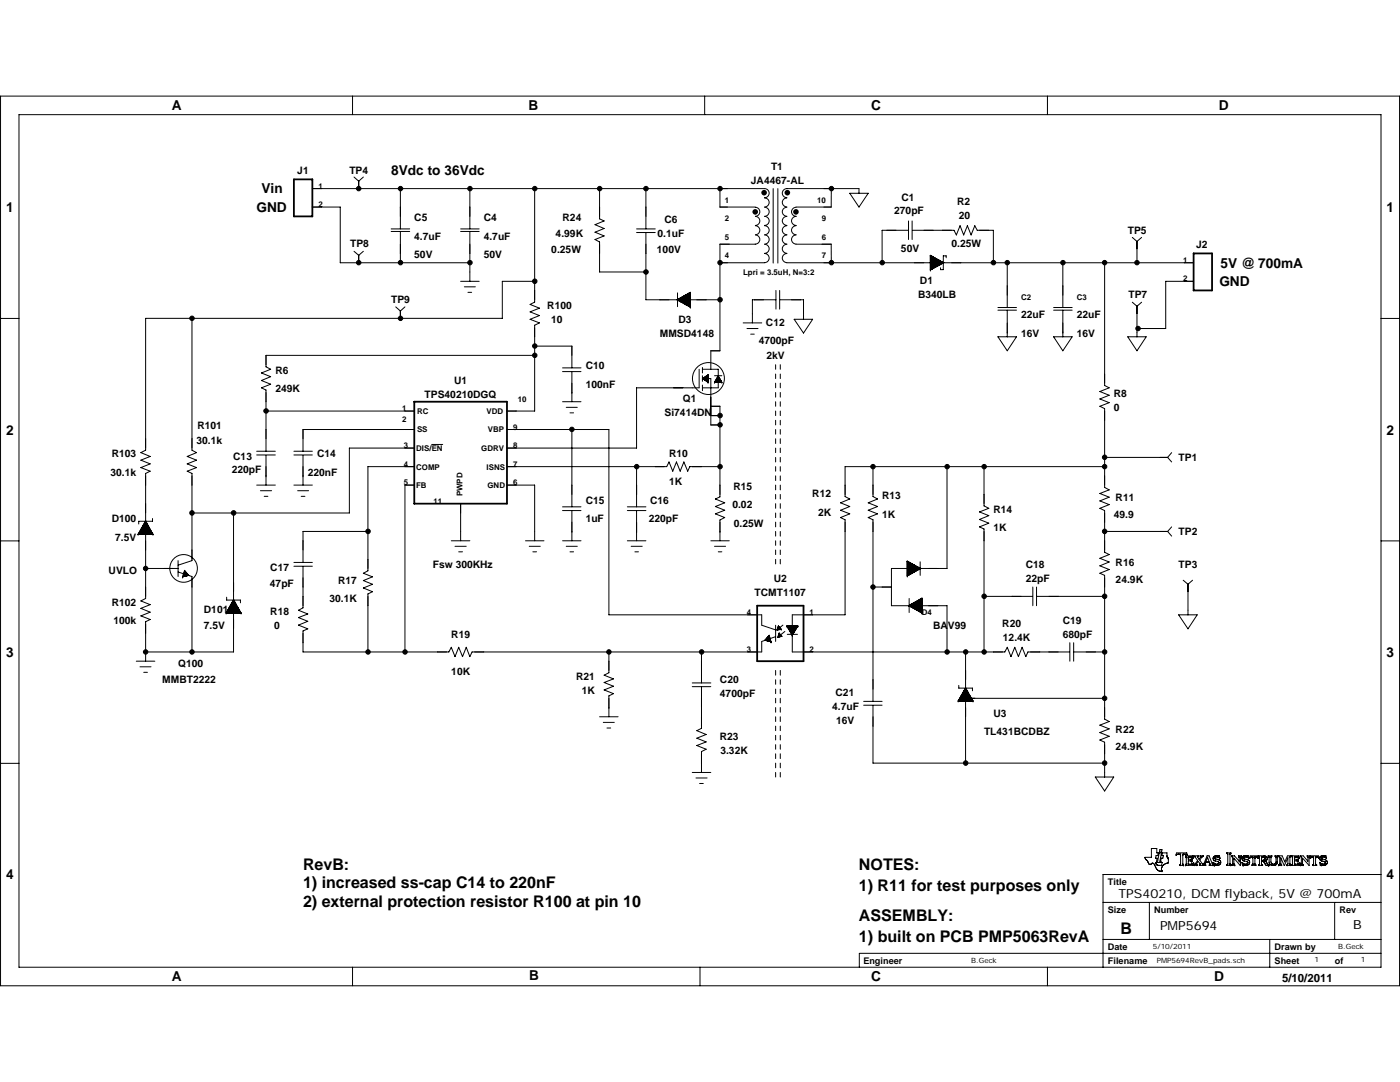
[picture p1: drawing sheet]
<svg xmlns="http://www.w3.org/2000/svg" width="279mm" height="216mm" viewBox="0 0 279 216" stroke-linecap="round" stroke-linejoin="round" font-family="sans-serif">
<g fill="none" stroke="#000" stroke-width=".2">
<path d="M.1 19.2h279.2v177.5h-279.2zM70.4 19.2v3.7M140.6 19.2v3.7M209 19.2v3.7M3.8 22.9h271.8v170.1h-271.8zM62.3 37.6h90.3a.91 .91 0 0 1 .9 .9 .91 .91 0 0 1-.9 1M70.7 35.3l.9 .9M71.6 37.6h.1M71.6 36.2v1.4M72.5 35.3l-.9 .9M79.9 37.6v8.1M93.8 37.6v8.1"/>
<path d="M106.7 37.6v22.7l-.9 .4 1.9 .8-1.9 .7 1.9 .8-1.9 .7 1.9 .7-1 .5v17.1h-5.5M119.7 37.6v6.1l.9 .4-1.9 .7 1.9 .8-1.9 .7 1.9 .8-1.9 .7 1 .5v6h9.2M128.9 37.6v8.1M143.7 37.6h.1M143.7 37.6v3.7h7M152.6 39.5a.9 .9 0 0 1 .9 .9 .9 .9 0 0 1-.9 .9M154.3 37.6v14.9M155.2 37.6v14.9M157 39.5a.9 .9 0 0 0-.9 .9 .9 .9 0 0 0 .9 .9M165.9 37.6v3.7h-7M169.6 38.6h3.7l-1.9 2.7zM171.4 38.6v-1h-14.4a.91 .91 0 0 0-.9 .9 .91 .91 0 0 0 .9 1"/>
<path d="M62.3 41.3h5.6v11.1h12M70.7 50.1l.9 .8M71.6 52.4h.1M71.6 50.9v1.5M72.5 50.1l-.9 .8M78.1 45.7h3.7M78.1 46.2h3.7M79.9 46.2v6.2M79.9 52.4h13.9M91.9 45.7h3.7M91.9 56.1h3.7M91.9 46.2h3.7"/>
<path d="M92.7 57.2h2.2M93.4 58.3h.7M93.8 46.2v9.9M106.7 56.1h-6.5v7.4h-20.3M127 45.7h3.8M127 46.4h3.8M128.9 46.5v13.3h14.8M135.2 58.4v2.8M135.4 59.7v.3h2.4M135.5 59.6h2.3M135.6 59.6v.5M135.7 59.5v.7"/>
<path d="M135.8 59.5h2M135.9 59.3v1M136.3 59.2v1.3M136.4 59.1h1.4M136.5 59.1v1.5M136.7 58.9v1.8M136.8 58.9h1M136.9 58.8v2M137 58.8v2.1M137.1 58.7h.7M137.2 58.7v2.3M137.4 58.5v2.6h.4"/>
<path d="M137.4 58.5h.4M137.6 58.4v2.8M137.8 58.3h.1M137.8 58.3l-2.7 1.5 2.7 1.5M137.8 58.3v3M137.8 59.3h-1.7v1.1M143.7 52.4h.1M143.7 52.4h8.9M150.7 48.7h-7v21.3h-1.8v3.7M150.7 46.9a.91 .91 0 0 1 .9 .9 .91 .91 0 0 1-.9 .9M150.7 41.4a.9 .9 0 0 1 .9 .9 .9 .9 0 0 1-.9 .9 .91 .91 0 0 1 .9 .9 .91 .91 0 0 1-.9 .9M150.7 45a.9 .9 0 0 1 .9 .9 .9 .9 0 0 1-.9 .9"/>
<path d="M152.6 46.9a.91 .91 0 0 1 .9 .9 .91 .91 0 0 1-.9 .9M152.6 41.4a.9 .9 0 0 1 .9 .9 .9 .9 0 0 1-.9 .9 .91 .91 0 0 1 .9 .9 .91 .91 0 0 1-.9 .9M152.6 45a.9 .9 0 0 1 .9 .9 .9 .9 0 0 1-.9 .9M152.6 48.7a.9 .9 0 0 1 .9 .9 .9 .9 0 0 1-.9 .9M152.6 50.6a.91 .91 0 0 1 .9 .9 .91 .91 0 0 1-.9 .9M154.9 59.8h-4.7v4.6M154.9 58v3.7M155.6 58v3.7M155.7 59.8h4.7v3.9M157 52.4h81.2M157 46.9a.91 .91 0 0 0-.9 .9 .91 .91 0 0 0 .9 .9M157 41.4a.9 .9 0 0 0-.9 .9 .9 .9 0 0 0 .9 .9 .91 .91 0 0 0-.9 .9 .91 .91 0 0 0 .9 .9"/>
<path d="M157 48.7a.9 .9 0 0 0-.9 .9 .9 .9 0 0 0 .9 .9M157 45a.9 .9 0 0 0-.9 .9 .9 .9 0 0 0 .9 .9M157 50.6a.91 .91 0 0 0-.9 .9 .91 .91 0 0 0 .9 .9M158.9 48.7h7v3.7M158.9 46.9a.91 .91 0 0 0-.9 .9 .91 .91 0 0 0 .9 .9M158.9 41.4a.9 .9 0 0 0-.9 .9 .9 .9 0 0 0 .9 .9 .91 .91 0 0 0-.9 .9 .91 .91 0 0 0 .9 .9M158.9 45a.9 .9 0 0 0-.9 .9 .9 .9 0 0 0 .9 .9M181.3 46h-5.3v6.4M181.3 44.1v3.7M182 44.1v3.7M182.2 46h8.2l.5 .9 .7-1.9 .7 1.9 .8-1.9 .7 1.9 .7-1.9 .5 1h3.2v6.4M185.7 53.9h.1"/>
<path d="M185.7 50.9h.1M185.7 50.9l2.6 1.5-2.6 1.5M185.7 50.9v3M185.7 53.7h.3M185.7 53.6h.6M185.7 53.3h1M185.7 53.2h1.3M185.7 51.9h1.6v1.1h-1.6M185.7 52.8h2M185.7 52.6h2.3M185.7 52.2h2.3M185.7 52h2"/>
<path d="M185.7 51.7h1.3M185.7 51.5h1M185.7 51.3h.6M185.7 51.1h.3M185.8 51.1v2.7M186.1 51.2v2.5M186.2 51.3v2.3M186.4 51.4v2.1M186.6 51.5v1.9M186.8 51.6v1.7M187 51.7v1.5M187.2 51.8v1.3"/>
<path d="M187.5 52v.9M187.7 52.1v.6M187.9 52.2v.5M188.1 52.3v.2M188.8 51.4v-.3h-.5v2.7h-.6v-.4M201 52.4v9M212.1 52.4v9M220.5 52.4v24.5l.9 .5-1.9 .7 1.9 .8-1.9 .7 1.9 .7-1.9 .8 1 .4v9.8M226 47.4l.9 .8M226.9 48.2v4.2M227.8 47.4l-.9 .8M238.2 56.1h-5.6v9.5h-5.7"/>
<path d="M.1 63.5h3.7M38.3 63.5v26.3l.9 .5-1.8 .8 1.8 .7-1.8 .8 1.8 .7-1.8 .7 .9 .5v17.4l-2.8 .9M79 61.2l.9 .9M79.9 63.5h-50.8v26.3l-1 .5 1.9 .8-1.9 .7 1.9 .8-1.9 .7 1.9 .7-.9 .5v24.9l-1 .5 1.9 .7-1.9 .8 1.9 .8-1.9 .7 1.9 .7-.9 .5v7.8M79.9 63.5h.1M79.9 62.1v1.4M80.8 61.2l-.9 .9M106.7 70.9h-53.6v2.3l.9 .5-1.8 .7 1.8 .8-1.8 .7 1.8 .8-1.8 .7 .9 .4v12.2M106.7 69.1h7.4v4.3M112.3 73.4h3.7M112.3 74.1h3.7M114.1 78.3h.1"/>
<path d="M114.1 74.3v5.9M135.7 60.2h2.1M136 60.4h1.8M136.4 60.6h1.4M136.8 60.7h1M137.1 60.9h.7M137.8 61.3h.1M139.5 73.7v3.7h-12.5v12h-25.8M140.2 75.5h.1M140.2 73.3v1.1M140.2 75v1.1M140.2 76.8v1.2"/>
<path d="M140.2 75.5l1.1 .8M140.2 75.5h1.7v9.3h1.8M140.2 73.7h3.1v3.7h-3.1M140.4 75.4v.3M140.4 75.7h.9M140.5 75.4h.8M140.6 75.3v.5M140.7 75.9h.6M140.9 75v1.1M141 76.1h.3M141.1 75h.2M141.1 74.9v1.3"/>
<path d="M141.3 76.3h.1M141.3 74.8h.1M141.3 74.8v1.5M141.3 74.8l-1.1 .7M141.3 75.2h-.6v.7M142.6 76.3h.1M142.6 75h1.5M142.6 76.3h1.5M142.7 76.1h1.3M142.9 75.7h.8M143 75.6v.7M143 75.5h.6"/>
<path d="M143.2 75.4h.3M143.2 75.3v1M143.3 75.2h.1M143.3 75h.1M143.3 75l.8 1.3M143.3 75l-.7 1.3M143.5 75.3v1M143.7 75.6v.7M143.8 75.9h-1v.4M143.9 75.9v.4M144.1 76.3h.1M148.3 64.4h3.7"/>
<path d="M149.1 65.6h2.2M149.8 66.7h.7M154.8 72.8v.9M154.8 74.6v.9M154.8 76.5v.9M154.8 78.3v.9M155.7 72.8v.9M155.7 74.6v.9M155.7 76.5v.9M155.7 78.3v.9M158.5 63.7h3.7l-1.8 2.8zM199.2 61.4h3.7"/>
<path d="M199.2 61.9h3.7M199.2 67.2h3.7l-1.9 2.8zM201 66.3h.1M201 61.9v5.3M210.3 61.4h3.7M210.3 61.9h3.7M210.3 67.2h3.7l-1.9 2.8zM212.1 66.3h.1M212.1 61.9v5.3M225.1 67.2h3.6l-1.8 2.8zM226 60.3l.9 .8M226.9 61.1v6.1"/>
<path d="M227.8 60.3l-.9 .8M275.6 63.5h3.7M51.2 90h3.7M51.2 90.8h3.7M51.2 96.8h3.7M52 97.9h2.2M52.7 99h.8M53.1 95h.1M53.1 90.9v5.9M53.1 82h29.6M58.7 90h3.6M58.7 90.8h3.6"/>
<path d="M58.7 96.8h3.6M59.4 97.9h2.2M60.1 99h.8M60.5 95h.1M60.5 90.9v5.9M82.7 85.7h-22.2v4.3M82.7 93.1h-9.3v20.8l-.9 .5 1.8 .7-1.8 .7 1.8 .8-1.8 .7 1.8 .8-.9 .4v11.6M82.7 96.8h-1.9v33.3M82.7 89.4h-13v13h-31.4M86.1 88.7h2.2M101.2 85.7h20.3v37h30.5v2.1l2.8 .9M101.2 93.1h31.9l.4-.9 .8 1.8 .7-1.8 .7 1.8 .8-1.8 .7 1.8 .5-.9h6"/>
<path d="M101.2 96.8h5.5v11.1M112.3 80.2h3.7M113 81.3h2.2M113.7 82.4h.8M114.1 85.7v15.4M127 93.1v8M141.9 81.1h1.8v1.8M141.9 82.9h1.8M143.7 82.9v10.2M143.7 84.8h.1M143.7 82.9h.1M143.7 93.1v6l-.9 .5 1.8 .7-1.8 .8 1.8 .7-1.8 .7 1.8 .8-.9 .5v4.1"/>
<path d="M154.8 80.2v.9M154.8 82v.9M154.8 83.9v.9M154.8 85.7v.9M154.8 87.5v1M154.8 89.4v.9M154.8 91.3v.9M154.8 93.1v.9M154.8 95v.9M154.8 96.8v.9M154.8 98.7v.9M155.7 80.2v.9"/>
<path d="M155.7 82v.9M155.7 83.9v.9M155.7 85.7v.9M155.7 87.5v1M155.7 89.4v.9M155.7 91.3v.9M155.7 93.1v.9M155.7 95v.9M155.7 96.8v.9M155.7 98.7v.9M174.2 93.1v6l.9 .5-1.8 .7 1.8 .8-1.8 .7 1.8 .7-1.8 .8 .9 .4v36.3M189 93.1v20.3h-11.1v7.5h11.1v9.2"/>
<path d="M196.4 93.1v7.8l.9 .5-1.8 .8 1.8 .7-1.8 .8 1.8 .7-1.8 .7 .9 .5v24.5M220.5 91.3v6l.9 .4-1.9 .8 1.9 .7-1.9 .7 1.9 .8-1.9 .7 1 .5v8.3l.9 .5-1.9 .7 1.9 .7-1.9 .8 1.9 .7-1.9 .8 1 .4v28.7l.9 .5-1.9 .7 1.9 .7-1.9 .8 1.9 .7-1.9 .8 1 .4v6.9M220.5 91.3h12.5M220.5 93.1h-51.8v6l.9 .5-1.9 .7 1.9 .8-1.9 .7 1.9 .7-1.9 .8 1 .4v19h-10.6v7.4h42.4l.5-.9 .8 1.8 .7-1.8 .7 1.8 .8-1.8 .7 1.8 .4-.9h8.3M233 91.3l.8 .9M233.8 90.3l-.8 1M.1 107.9h3.7M27.6 106.6h.1M27.6 106.6l1.5-2.7 1.4 2.7M27.6 106.6h2.9M27.7 106.4h2.7M27.8 106.6v-.3h2.5l.1 .3"/>
<path d="M27.9 106h2.3M27.9 105.9v.7M28 105.9h2.1M28.1 105.7h1.9M28.1 105.6v1M28.2 105.5h1.7M28.3 105.3h1.5M28.3 105.3v1.3M28.4 105.1h1.3M28.5 106.6v-1.7h1.1v1.7M28.6 104.8h.9M28.7 104.6v2"/>
<path d="M28.7 104.6h.7M28.8 104.4h.5M28.9 104.3v2.3M28.9 104.2h.3M29.1 113.4h6.4M29.2 104.2v2.4M29.4 104.6v2M29.8 105.3v1.3M30 105.6v1M30.1 105.9v.7M30.4 103.5v.5h-2.7v.6M30.5 106.6h.1"/>
<path d="M35.5 111.9v3.1M35.5 114.1l2.8 .9v15.1M36.4 115.1h.1M36.5 114.9h.8M36.6 114.7l1 .1M36.6 114.6h.8M36.6 114.4v.6M36.7 114.4h.6M36.7 114.2h.4M36.8 114h.2M36.8 113.8h.1M36.8 113.8l.9 1-1.3 .3"/>
<path d="M36.8 113.8l-.4 1.3M36.8 113.8v1.2M37 114v1M37.2 114.3v.6M37.4 114.5v.4M45.2 119.2v.5h2.8v.6M46.4 119.9v2.4M46.5 119.9h.2M46.6 102.4v27.7h-17.5M46.8 120v2.3M58.7 112.2h3.6M58.7 113h3.6"/>
<path d="M60.5 113.1v8.2l-.9 .5 1.8 .7-1.8 .7 1.8 .8-1.8 .7 1.8 .8-.9 .4v4.2h29.1l.5-.9 .7 1.8 .7-1.8 .8 1.8 .7-1.8 .8 1.8 .4-.9h57.8v-2.1l2.8-1M73.4 106h-12.9v6.2M90.1 107.9h3.7M90.8 109h2.2M91.5 110.1h.8M91.9 100.5v7.4M104.9 107.9h3.7M105.6 109h2.2M106.3 110.1h.8M112.3 107.9h3.7M112.3 101.1h3.7M112.3 101.9h3.7"/>
<path d="M113 109h2.2M113.7 110.1h.8M114.1 106h.1M114.1 102v5.9M125.2 107.9h3.7M125.2 101.1h3.7M125.2 101.9h3.7M126 109h2.2M126.7 110.1h.7M127 106h.1M127 102v5.9M141.9 107.9h3.6"/>
<path d="M142.6 109h2.2M143.3 110.1h.8M143.7 106h.1M154.8 100.5v.9M154.8 102.4v.9M154.8 104.2v.9M154.8 106v1M154.8 107.9v.9M154.8 109.7v1M154.8 111.6v.9M155.7 100.5v.9M155.7 102.4v.9"/>
<path d="M155.7 104.2v.9M155.7 106v1M155.7 107.9v.9M155.7 109.7v1M155.7 111.6v.9M174.2 117.1h3.7M181.1 114.9h.1M181.1 112h.1M181.1 114.4h1M181.1 114.2h1.3M181.1 114h1.7M181.1 112l2.6 1.4-2.6 1.5"/>
<path d="M181.1 112v2.9M181.1 113.6h2.3M181.1 113.3h2.4M181.1 113.1h2M181.1 112.9h1.7M181.1 112.7h1.3M181.1 112.5h1M181.1 112.4h.6M181.1 112.1h.3M181.2 112.1v2.7M181.4 112.2v2.5h-.3M181.4 119.4v2.8"/>
<path d="M181.6 112.3v2.3M181.8 112.4v2.2h-.7M182 112.5v1.9M182.2 112.6v1.7M182.4 112.7v1.5M182.5 112.8v1.3M182.7 112.9v1.1M182.9 113v.9M182.9 120v1.8M183 119.9h1M183.1 113.1v.7h-2M183.1 119.8v2"/>
<path d="M183.3 113.2v.5M183.3 119.8v2.1M183.3 119.7h.7M183.5 113.3v.3M183.5 119.7v2.3M183.6 112.1v2.7M183.8 119.4v2.9M184 119.4h.1M184 119.5h-.4v2.7h.4M184 119.4l-2.6 1.5 2.6 1.4M184 119.4v2.9M196.4 119h9.6"/>
<path d="M206.1 117.1v3.8M206.9 119h13.6M206.9 117.1v3.8M220.5 106h12.5M233 106l.8 1M233.8 105.1l-.8 .9M236.1 115.8l1 .8M237.1 116.6v6.1M238 115.8l-.9 .8M275.6 107.9h3.7M27.2 131.9h3.7M27.9 133.1h2.2"/>
<path d="M28.7 134.2h.7M29.1 130.1h.1M45.1 122.3h.1M45.1 122.3l1.5-2.6 1.5 2.6M45.1 122.3h3M45.2 122.2h2.8M45.3 121.9v.4M45.4 121.9h2.5M45.5 121.8h2.3M45.5 121.6v.7M45.6 121.6h2M45.6 121.4h2"/>
<path d="M45.7 121.3v1M45.8 121.2h1.7M45.9 121h1.4M45.9 120.9v1.4M46 120.9h1.2M46.1 120.6h1.1v1.7M46.1 120.6v1.7M46.2 120.5h.9M46.2 120.2v2.1M46.3 120.3h.6M46.4 120.1h.4M47 120.3v2"/>
<path d="M47.3 121v1.3M47.5 121.3v1M47.7 121.7v.6M47.9 122v.3M48.1 122.3h.1M121.5 130.1v4.1l-.9 .5 1.8 .8-1.8 .7 1.8 .7-1.8 .8 1.8 .7-.9 .5v4.1M138.2 136.3h3.7M138.2 137h3.7M140 130.1v6.2M140 137.1v8.2l-.9 .5 1.8 .8-1.8 .7 1.8 .7-1.8 .8 1.8 .7-.9 .5v4.1M152.7 127.7h1.1M152.8 127.6v.2"/>
<path d="M152.9 127.5h.8M152.9 127.4v.4M153 127.3h.6M153.1 127.9h.7M153.1 127.2v.7M153.2 127.1h.4M153.5 126.8h.1M153.5 126.8l.4 1.3M153.5 126.8l-.8 1 1.2 .3M153.5 126.8v1.2M153.5 127h-.2v.9M153.7 127.4v.6"/>
<path d="M153.9 128.1h.1M154.8 124.8v3.2M154.8 133.8v.9M154.8 135.6v.9M154.8 137.5v.9M154.8 139.3v1M155.1 125.6h.4M155.2 125.5h.6M155.2 125.4v.3M155.2 125.3h.5M155.3 127.1h.1M155.3 125.1h.2"/>
<path d="M155.3 127h.7M155.3 124.9h.1M155.3 124.9v.7M155.3 126.8v.3M155.3 124.9l-.3 .8 .9-.1M155.3 124.9l.6 .7M155.4 126.8h.5M155.4 126.6h.3M155.5 126.4h.1M155.5 126.3l.6 .7-.9 .2zM155.5 125.1v.5M155.5 126.3v.8"/>
<path d="M155.7 125.3v.3M155.7 126.6v.4M155.7 133.8v.9M155.7 135.6v.9M155.7 137.5v.9M155.7 139.3v1M155.9 125.6h.1M155.9 126.8v.2M156.3 124.7l-.9 .7M156.6 126l-1.1 .9M157 124.9h.1M157 124.9l1.1 1.9"/>
<path d="M157 124.9h2.2M157.1 126.6h2.1M157.1 125.1h2M157.2 124.9v.3M157.2 125.3h1.8M157.4 125.5h1.5M157.4 124.9v.7M157.5 125.6h1.3M157.6 124.9v1M157.7 126h.9M157.8 124.9v1.3h.7M157.9 126.4h.4"/>
<path d="M157.9 124.9v1.6M158.1 126.8h.1M158.3 124.9v1.5M158.5 124.9v1.2M158.7 124.9v.9h-1.1M158.9 124.9v.6M159 124.9v.3M159.2 124.9h.1M159.2 124.9l-1.1 1.9M172.4 140h3.6M181.6 121h2.4M181.6 120.7v.3"/>
<path d="M181.7 120.6h2.3M181.8 120.6v.5M182 120.5l-.1 .7h2.1M182 120.5h2M182.2 120.4v.9M182.3 121.4h1.7M182.5 120.2v1.3M182.6 121.6h1.4M182.7 120.1h1.3M182.7 120.1v1.5M183 121.8h1M183.3 121.9h.7"/>
<path d="M184 122.3h.1M184 120.3h-1.6v1.1M191.2 139.9h.1M191.2 139.9l1.5-2.7 1.5 2.7M191.2 139.9h3M191.3 136.8v.5h2.8v.5M191.3 139.7h2.8M191.4 139.5v.4M191.4 139.5h2.6M191.6 139.3h28.9M191.6 139.2v.7M191.7 139.1h2"/>
<path d="M191.7 139h2M191.8 138.9v1M191.9 138.8h1.6M192 138.6h1.4M192 138.5v1.4M192.1 138.4h1.2M192.2 138.2h1.1v1.7M192.2 138.2v1.7M192.3 138h.8M192.3 137.8v2.1M192.4 137.8h.6M192.5 137.7h.4"/>
<path d="M192.5 137.5v2.4M192.6 137.5h.2M192.7 130.1v22.2M192.9 137.6v2.3M193.1 137.9v2M193.4 138.6v1.3M193.6 138.9v1M193.8 139.2v.7M194 139.6v.3M194.2 139.9h.1M213.5 128.2v3.7M214.3 130.1h6.2"/>
<path d="M214.3 128.2v3.7M235.2 122.7h3.7l-1.8 2.8zM.1 152.3h3.7M119.7 143h3.7M120.4 144.1h2.2M121.1 145.3h.8M121.5 141.2h.1M138.2 154.1h3.7M138.9 155.2h2.2M139.6 156.3h.8M140 152.3h.1M154.8 141.2v.9"/>
<path d="M154.8 143v1M154.8 144.9v.9M154.8 146.7v1M154.8 148.6v.9M154.8 150.4v1M154.8 152.3v.9M154.8 154.1v.9M155.7 141.2v.9M155.7 143v1M155.7 144.9v.9M155.7 146.7v1M155.7 148.6v.9"/>
<path d="M155.7 150.4v1M155.7 152.3v.9M155.7 154.1v.9M172.4 140.7h3.6M174.2 140.8v11.5h46.3M218.6 155h3.7l-1.8 2.8zM275.6 152.3h3.7M230.8 172.1h.1M230.8 172.2h.1M230.8 172.1v.1M231.4 170.2h.4l-.4 1.9h-.4zM231.5 169.5h.4l-.1 .5h-.4z"/>
<path d="M231.6 171.9h.1M231.6 171.8h.1M231.6 171.8v.3h.3l-.1 .6h-.6a.38 .38 0 0 1-.4-.5M231.8 173.8h.1M231.9 173.7v.1M231.9 173.8h.1M233.1 171.2h.1M233.1 171.2l-.2-.2v-.8h-.9l-.1 .5h.3l-.1 .5h-.3l-.2 .6M233.2 171.2v1h-.2a1.26 1.26 0 0 0-1.2 1.5l.1 .1a.98 .98 0 0 1-1.1-.5l-.1-.2a.75 .75 0 0 0-.8-.8l-.1 .1a.38 .38 0 0 1-.5 .1 .38 .38 0 0 1-.2-.4l-.6-1h1.3v-1.8h1.1v.9h.3l-.1 .5h-.4l-.1 .5h.3l-.1 .9M235.5 170.4h.1M235.5 172.6l-.1 .1 .8-.1M235.6 172.5h.1"/>
<path d="M235.6 170.4l-.9 .2 .1-.4h2l.2 .4-.9-.2M235.6 170.4v.1M235.6 170.6h.1M235.6 170.5h.1M235.6 170.5v2M236.1 170.6h.1M236.1 170.5h.1M236.1 172.5h.1M236.1 170.5v2M236.1 170.4h.1M236.1 170.4v.1M236.1 172.5v.1"/>
<path d="M236.1 172.6h.1M236.2 172.6h.1M236.6 170.8h1.4l.1 .4-.3-.2h-.6v.6l.6-.1M236.6 170.8l.1 .2M236.6 170.8h.1M236.6 172.6h.1M236.7 170.9h.1M236.7 171h.1M236.7 171v1.4l-.1 .2M237.2 171h.1M237.2 171.1h.1M237.2 172.4h.1"/>
<path d="M237.2 172.4h.5l.6-.2-.2 .5-1.5-.1M237.3 171h.1M237.6 171h.1M237.8 171.5h.1M237.8 171.8h.1M237.8 171.8v.1M237.8 171.8h-.6v.6M237.8 171.4h.1M237.8 171.9h.1M237.8 171.4v.1M237.8 171.4l.1 .5-.1-.1M238.1 172.3h.1"/>
<path d="M238.2 170.8h.9M238.2 170.8h.1M238.3 170.8l.1 .1M238.3 172.6h.1M238.4 172.5h.1M238.4 172.5l-.2 .2h.7l-.1-.1M238.4 170.9h.1M238.4 170.9l.1 .1M238.5 171l.5 .7-.6 .8M238.5 171h.1M238.8 172.5h.1M238.8 172.4h.1"/>
<path d="M238.8 172.4v.1M238.8 172.4l.3-.5 .4 .5M239 170.9h.1M239 170.9l.3 .6 .3-.6M239.1 170.8l-.1 .1M239.1 170.8h.1M239.5 172.4l-.1 .3h1.2l-.1-.2 .1-.4h.8l.1 .5-.2 .1h.8v-.1M239.5 172.4h.1M239.5 172.5v.1M239.5 170.8h.1M239.6 170.9h.1M239.6 170.9l-.1-.1h.7l-.8 .8 .5 .8"/>
<path d="M239.9 172.4l.2 .1M239.9 172.4h.1M240 172.4h.1M240 172.5h.1M240.1 172.5h.1M240.2 172.5h.1M240.2 172.4h.1M240.5 172.5v.1M241 171.1l.3 .8h-.6zM241.5 172.4h.1M241.9 172.4l-.6-1.6h-.4l-.7 1.7M241.9 172.4h.1"/>
<path d="M241.9 172.4l.1 .1M242 172.5h.1M242 172.5l.1 .1M242.1 172.6h.1M242.1 172.1l.1 .6 .1-.1M242.1 172.1h.1M242.1 172.1l.6 .3h.4M242.3 172.6h.1M242.4 172.6h.1M242.4 172.6h-.1M242.5 172.6h.1M242.5 171h.1"/>
<path d="M242.5 171.4h.1M242.7 171.4h.1M242.7 171.4l.4 .1a.63 .63 0 0 1 .5 .8 .63 .63 0 0 1-.9 .4l-.2-.1M243.1 172.4h.1M243.2 170.8h.1M243.2 170.8l-.6-.1a.54 .54 0 0 0-.5 .6 .54 .54 0 0 0 .5 .5l.6 .2M243.2 172h.1M243.2 172l-.1 .4M243.2 172.3h.1M243.2 170.8l.3 .4-.5-.2h-.4l-.2 .2 .3 .2M245 170.3h.1M245 170.3l-.2-.1h.9l-.2 .1"/>
<path d="M245 170.3v2.1l-.2 .3 .8-.1M245.5 172.5h.1M245.5 170.3v2.2M245.5 170.3h.1M245.5 172.6h.1M245.6 170.3h.1M245.6 172.6h.1M245.9 170.8h.1M245.9 170.8h.5l.9 1M245.9 170.8v.1M245.9 170.9h.1M246 170.9h.1"/>
<path d="M246 170.9v1.6l-.2 .2 .6-.1M246 172.5v.1M246.3 171.2h.1M246.3 171.2v1.3l.1 .1M246.3 172.4v.1M246.3 172.5v.1M246.4 172.6h.1M247.2 170.8h.1M247.2 170.8l.1 .1M247.2 170.8h.6h-.1M247.3 170.9h.1M247.3 170.9v.9"/>
<path d="M247.3 171.8h.1M247.6 170.9h.1M247.6 170.9v1.8l-1.3-1.5M247.7 170.8h.1M247.7 170.8l-.1 .1M248.1 172.6h.1M248.2 172.6h.1M248.2 171.2h.1M248.2 171.2l.2 .2M248.3 171.3h.1M248.3 171.1h.1M248.3 171.1l-.1 .1"/>
<path d="M248.4 171.4h.1M248.4 171.4l.4 .1a.64 .64 0 0 1 .5 .9 .64 .64 0 0 1-1 .2h-.1M248.9 172h.1M248.9 170.8h.1M249 172h.1M249 170.8h.1M249 172v.3l-.2 .1h-.4l-.6-.3 .3 .5M249 172.1h.1M249 170.8h-.7a.51 .51 0 0 0-.4 .8l1.1 .4M249 170.8l.2 .5-.4-.3-.5 .1M249 172.2v.1M249.6 171.1l.4-.1v1.6"/>
<path d="M249.6 171.1h.1M250 172.6l-.2 .1h.9l-.2-.1M250 171h.1M250 172.5v.1M250.4 171h.1M250.4 172.4l.1 .1M250.5 172.5h.1M250.5 171h.3l.3 .3-.1-.5h-1.5l-.2 .4 .3-.1M250.5 171v1.5M250.5 171h.1M251.3 170.9h.1M251.3 172.5h.1"/>
<path d="M251.8 171h.1M251.8 171h.5l.2 .4-.3 .3h-.4zM251.8 172.5v.1M251.9 172.6l-.1-.7h.3l.6 .8 .5-.1M252.4 171.1h.1M252.6 171.8h-.2h.1a.47 .47 0 0 0 .4-.6l-.1-.2-.4-.2h-1.2l.2 .2v1.5l-.2 .2h.8l-.1-.1M252.6 171.8h.1M252.6 171.8l.1 .2M252.7 172l.4 .5M252.7 172h.1M253.1 172.7h.1M253.1 172.5l.1 .1"/>
<path d="M253.2 172.6h.1M253.2 170.9h.1M253.2 170.9l.1 1.3a.88 .88 0 0 0 .8 .5 .88 .88 0 0 0 .8-.6v-1.1M253.7 171h.1M253.7 171l-.1 1 .1 .3 .3 .1h.4l.2-.1v-1.3M253.7 170.9h.1M253.7 170.9l.1-.1h-.7l.1 .1M253.7 170.9v.1M254.6 170.9h.1M254.6 171h.1M254.6 171l-.1-.2h.6l-.2 .2M254.9 171h.1"/>
<path d="M255.2 172.6h.1M255.2 170.8h.1M255.3 170.8v.1M255.3 170.9h.1M255.3 172.6h-.1M255.3 172.5v.1M255.3 170.9l.1 1.6M255.4 172.5h.1M255.4 172.5h-.1M255.7 172.5l-.1-1.3 .7 1.5 .7-1.5v1.2l-.1 .2M255.7 172.6h.1M255.7 172.6l.1 .1-.6-.1"/>
<path d="M256.9 172.6h.1M257.5 172.5h.1M257.5 170.9l-.1 .1M257.5 172.5v.1M257.5 172.6h.1M257.5 172.6l.1 .1h-.8l.1-.1M257.6 170.8l-.1 .1v1.6M257.6 170.8h-.7l-.5 1.2-.5-1.2h-.7M257.6 170.8h.1M257.8 170.8h.1M257.8 172.6h.1M257.8 170.8h1.4l.2 .4-.4-.2h-.6"/>
<path d="M257.8 170.8l.1 1.7M257.9 172.5h.1M257.9 172.5v.1M258.3 171h.1M258.3 171.1h.1M258.3 172.4h.1M258.3 171v.6l.7-.1M258.4 171h.1M258.4 172.4h.1M258.4 171h-.1M258.4 172.4h.5l.6-.2-.2 .5h-1.5v-.1M258.5 171h.1"/>
<path d="M258.8 171h.1M259 171.8h-.7v.6M259 171.5h.1M259 171.8h.1M259 171.8l.1 .1M259.1 171.4h.1M259.1 171.9h.1M259.1 171.4v.5M259.1 171.4l-.1 .1M259.2 172.4h-.1M259.5 172.6h.1M259.5 170.8h.1"/>
<path d="M259.5 170.8h.6l.9 1v-.9M259.6 170.8l.1 .1v1.4l-.1 .3M259.6 172.5v.1M259.7 171v.1M260 172.5h.1M260 172.5l-.1-1.3 1.3 1.5M260 172.5l.1 .2-.6-.1M260.1 172.6h.1M260.9 170.8h.1M260.9 170.8h.5M260.9 170.8l.1 .1M261 170.9h.1"/>
<path d="M261.2 172.7h.1M261.3 170.9h.1M261.3 170.9v1.8M261.4 170.8l-.1 .1M261.4 170.8h.1M262.1 171h.1M262.1 172.6h.1M262.1 172.5h.1M262.1 172.5l-.1 .2h.8l-.1-.1M262.1 171h-.3l-.3 .2 .1-.4h1.5l.2 .4-.4-.2h-.3M262.1 171v1.5M262.6 171h.1"/>
<path d="M262.6 171v1.5M262.6 172.5h.1M262.7 171h.1M263 171.1h.1M263.5 172.6h.1M263.6 172.6h.1M263.6 172.6h-.1M263.7 171.2h.1M263.7 172.6h.1M263.7 171.2l.2 .2M263.9 171.4h.1M263.9 171.4l.4 .1a.65 .65 0 0 1 .5 .9 .65 .65 0 0 1-1 .2h-.1"/>
<path d="M264.3 171.9h.1M264.3 171.9l.2 .3-.2 .2h-.4l-.5-.3 .1 .5M264.4 170.8h.1M264.5 172h.1M264.5 170.8h.1M264.5 170.8h-.7a.51 .51 0 0 0-.4 .8l.3 .2 .6 .1M264.5 170.8h.1l.1 .5a.57 .57 0 0 0-.5-.3 .57 .57 0 0 0-.5 .2M275.6 174.5h-55.5v18.5M70.4 193v3.7M139.7 193v3.7M171.5 190.2h104.1M171.5 190.3v2.7"/>
<path d="M209 193v3.7M220.1 187.5h55.5M220.1 180.1h55.5M229.4 180.1v7.4M253.4 187.5v5.5M266.4 180.1v7.4"/>
<circle cx="141.4" cy="75.5" r="3.2"/>
<circle cx="36.6" cy="113.4" r="2.76"/>
</g>
<path d="M58.7 35.8h3.6v7.4h-3.6zM238.2 50.6h3.7v7.4h-3.7zM82.7 80.2h18.5v20.3h-18.5zM151.1 120.9h9.3v11h-9.3z" fill="none" stroke="#000" stroke-width=".36"/>
<g fill="none" stroke="#000" stroke-width=".63">
<circle cx="152.5" cy="38.5" r=".24"/>
<circle cx="157.1" cy="38.5" r=".24"/>
<circle cx="150.7" cy="42.3" r=".24"/>
<circle cx="158.8" cy="42.3" r=".24"/>
</g>
<g fill="#000" stroke="#000" stroke-width=".2">
<circle cx="71.6" cy="37.6" r=".45"/>
<circle cx="79.9" cy="37.6" r=".45"/>
<circle cx="93.8" cy="37.6" r=".45"/>
<circle cx="106.7" cy="37.6" r=".45"/>
<circle cx="119.7" cy="37.6" r=".45"/>
<circle cx="128.9" cy="37.6" r=".45"/>
<circle cx="143.7" cy="37.6" r=".45"/>
<circle cx="165.9" cy="37.6" r=".45"/>
<circle cx="71.6" cy="52.4" r=".45"/>
<circle cx="79.9" cy="52.4" r=".45"/>
<circle cx="93.8" cy="52.4" r=".45"/>
<circle cx="106.7" cy="56.1" r=".45"/>
<circle cx="128.9" cy="54.3" r=".45"/>
<circle cx="143.7" cy="59.8" r=".45"/>
<circle cx="143.7" cy="52.4" r=".45"/>
<circle cx="165.9" cy="52.4" r=".45"/>
<circle cx="176.1" cy="52.4" r=".45"/>
<circle cx="198.3" cy="52.4" r=".45"/>
<circle cx="201" cy="52.4" r=".45"/>
<circle cx="212.1" cy="52.4" r=".45"/>
<circle cx="220.5" cy="52.4" r=".45"/>
<circle cx="226.9" cy="52.4" r=".45"/>
<circle cx="38.3" cy="63.5" r=".45"/>
<circle cx="79.9" cy="63.5" r=".45"/>
<circle cx="106.7" cy="70.9" r=".45"/>
<circle cx="106.7" cy="69" r=".45"/>
<circle cx="227.1" cy="65.6" r=".45"/>
<circle cx="53.1" cy="82" r=".45"/>
<circle cx="114.1" cy="85.7" r=".45"/>
<circle cx="127.1" cy="93.1" r=".45"/>
<circle cx="143.7" cy="93.1" r=".45"/>
<circle cx="143.7" cy="84.8" r=".45"/>
<circle cx="143.7" cy="82.9" r=".45"/>
<circle cx="174.2" cy="93.1" r=".45"/>
<circle cx="189" cy="93.1" r=".45"/>
<circle cx="196.4" cy="93.1" r=".45"/>
<circle cx="220.5" cy="91.2" r=".45"/>
<circle cx="220.5" cy="93.1" r=".45"/>
<circle cx="29.1" cy="113.4" r=".45"/>
<circle cx="38.3" cy="102.4" r=".45"/>
<circle cx="46.6" cy="102.3" r=".46"/>
<circle cx="73.5" cy="106" r=".45"/>
<circle cx="174.2" cy="117.1" r=".45"/>
<circle cx="196.4" cy="119" r=".45"/>
<circle cx="220.5" cy="119" r=".45"/>
<circle cx="220.5" cy="106" r=".45"/>
<circle cx="29.1" cy="130.1" r=".45"/>
<circle cx="38.3" cy="130.1" r=".45"/>
<circle cx="73.5" cy="130.1" r=".45"/>
<circle cx="80.8" cy="130.1" r=".45"/>
<circle cx="121.5" cy="130.1" r=".45"/>
<circle cx="140" cy="130.1" r=".45"/>
<circle cx="189" cy="130.1" r=".45"/>
<circle cx="192.7" cy="130.1" r=".45"/>
<circle cx="196.4" cy="130.1" r=".45"/>
<circle cx="220.5" cy="139.3" r=".45"/>
<circle cx="220.5" cy="130.1" r=".45"/>
<circle cx="192.7" cy="152.3" r=".45"/>
<circle cx="220.5" cy="152.3" r=".45"/>
</g>
<g font-size="3.2">
<text x="60.5" y="173.5">RevB:</text>
<text x="171.4" y="173.5">NOTES:</text>
<text x="60.5" y="177.2">1) increased ss-cap C14 to 220nF</text>
<text x="171.4" y="177.8">1) R11 for test purposes only</text>
<text x="60.5" y="181">2) external protection resistor R100 at pin 10</text>
<text x="171.4" y="183.7">ASSEMBLY:</text>
<text x="171.4" y="188">1) built on PCB PMP5063RevA</text>
<text x="223.6" y="186.3">B</text>
</g>
<g font-size="2.7">
<text x="34.3" y="22">A</text>
<text x="105.5" y="22">B</text>
<text x="173.9" y="22">C</text>
<text x="243.2" y="22">D</text>
<text x="78.1" y="34.8">8Vdc to 36Vdc</text>
<text x="52.2" y="38.6">Vin</text>
<text x="1.2" y="42.4">1</text>
<text x="51.2" y="42.3">GND</text>
<text x="276.7" y="42.4">1</text>
<text x="243.6" y="53.4">5V @ 700mA</text>
<text x="243.4" y="57.1">GND</text>
<text x="1.2" y="86.7">2</text>
<text x="276.7" y="86.7">2</text>
<text x="1.2" y="131.1">3</text>
<text x="276.7" y="131.1">3</text>
<text x="1.2" y="175.5">4</text>
<text x="276.7" y="175.5">4</text>
<text x="34.3" y="195.8">A</text>
<text x="105.6" y="195.6">B</text>
<text x="173.9" y="195.8">C</text>
<text x="242.3" y="195.8">D</text>
</g>
<g font-size="2.5">
<text x="223.2" y="179.1">TPS40210, DCM flyback, 5V @ 700mA</text>
<text x="231.5" y="185.6">PMP5694</text>
<text x="270" y="185.4">B</text>
</g>
<text font-size="2.3" x="255.9" y="196">5/10/2011</text>
<g font-size="2">
<text x="59.3" y="34.7">J1</text>
<text x="69.7" y="34.7">TP4</text>
<text x="153.9" y="33.9">T1</text>
<text x="149.9" y="36.7">JA4467-AL</text>
<text x="179.9" y="40">C1</text>
<text x="191" y="41">R2</text>
<text x="82.7" y="44.1">C5</text>
<text x="82.7" y="47.8">4.7uF</text>
<text x="96.5" y="44.1">C4</text>
<text x="96.5" y="47.8">4.7uF</text>
<text x="110.9" y="47.3">4.99K</text>
<text x="112.3" y="44.1">R24</text>
<text x="131.2" y="47.3">0.1uF</text>
<text x="132.6" y="44.6">C6</text>
<text x="178.5" y="42.8">270pF</text>
<text x="191.3" y="43.8">20</text>
<text x="225.1" y="46.7">TP5</text>
<text x="69.9" y="49.3">TP8</text>
<text x="82.7" y="51.5">50V</text>
<text x="96.5" y="51.5">50V</text>
<text x="110" y="50.6">0.25W</text>
<text x="131.1" y="50.4">100V</text>
<text x="179.8" y="50.2">50V</text>
<text x="189.9" y="49.3">0.25W</text>
<text x="238.7" y="49.5">J2</text>
<text x="183.2" y="59.4">B340LB</text>
<text x="183.6" y="56.7">D1</text>
<text x="225.2" y="59.5">TP7</text>
<text x="78.1" y="60.6">TP9</text>
<text x="109.2" y="61.7">R100</text>
<text x="110" y="64.4">10</text>
<text x="135.4" y="64.4">D3</text>
<text x="152.9" y="65">C12</text>
<text x="203.8" y="63.5">22uF</text>
<text x="214.9" y="63.5">22uF</text>
<text x="131.7" y="67.2">MMSD4148</text>
<text x="151.4" y="68.7">4700pF</text>
<text x="153" y="71.6">2kV</text>
<text x="203.8" y="67.2">16V</text>
<text x="214.9" y="67.2">16V</text>
<text x="54.9" y="74.6">R6</text>
<text x="90.6" y="76.7">U1</text>
<text x="116.9" y="73.7">C10</text>
<text x="116.9" y="77.4">100nF</text>
<text x="54.9" y="78.3">249K</text>
<text x="84.7" y="79.4">TPS40210DGQ</text>
<text x="132.6" y="82.9">Si7414DN</text>
<text x="136.3" y="80.2">Q1</text>
<text x="222.3" y="79.2">R8</text>
<text x="222.3" y="82">0</text>
<text x="39.2" y="88.7">30.1k</text>
<text x="39.4" y="85.5">R101</text>
<text x="22.1" y="95">30.1k</text>
<text x="22.3" y="91.3">R103</text>
<text x="46.2" y="94.5">220pF</text>
<text x="46.5" y="91.7">C13</text>
<text x="61.4" y="95">220nF</text>
<text x="63.3" y="91.3">C14</text>
<text x="133.5" y="91.3">R10</text>
<text x="235.2" y="92">TP1</text>
<text x="116.9" y="100.5">C15</text>
<text x="129.8" y="100.5">C16</text>
<text x="133.5" y="96.8">1K</text>
<text x="146.2" y="101.4">0.02</text>
<text x="146.4" y="97.7">R15</text>
<text x="162.1" y="99.2">R12</text>
<text x="176" y="99.6">R13</text>
<text x="222.7" y="99.9">R11</text>
<text x="22.3" y="104.2">D100</text>
<text x="23" y="107.9">7.5V</text>
<text x="116.9" y="104.2">1uF</text>
<text x="129.5" y="104.2">220pF</text>
<text x="146.5" y="105.1">0.25W</text>
<text x="163.3" y="102.9">2K</text>
<text x="176" y="103.3">1K</text>
<text x="198.2" y="102.4">R14</text>
<text x="198.2" y="106">1K</text>
<text x="222.3" y="103.3">49.9</text>
<text x="235.2" y="106.8">TP2</text>
<text x="53.9" y="113.9">C17</text>
<text x="86.4" y="113.4">Fsw 300KHz</text>
<text x="204.7" y="113.4">C18</text>
<text x="222.7" y="112.9">R16</text>
<text x="235.2" y="113.4">TP3</text>
<text x="21.7" y="114.6">UVLO</text>
<text x="53.9" y="117.1">47pF</text>
<text x="67.5" y="116.6">R17</text>
<text x="150.6" y="119">TCMT1107</text>
<text x="154.4" y="116.2">U2</text>
<text x="204.7" y="116.2">22pF</text>
<text x="222.7" y="116.4">24.9K</text>
<text x="22.3" y="120.9">R102</text>
<text x="22.6" y="124.5">100k</text>
<text x="40.7" y="122.3">D101</text>
<text x="40.7" y="125.5">7.5V</text>
<text x="53.9" y="122.7">R18</text>
<text x="54.7" y="125.5">0</text>
<text x="65.7" y="120.1">30.1K</text>
<text x="186.2" y="125.5">BAV99</text>
<text x="200" y="125.1">R20</text>
<text x="212.1" y="124.5">C19</text>
<text x="90.1" y="127.3">R19</text>
<text x="200.2" y="127.9">12.4K</text>
<text x="212.1" y="127.3">680pF</text>
<text x="32.4" y="136.4">MMBT2222</text>
<text x="35.5" y="133.1">Q100</text>
<text x="90.1" y="134.7">10K</text>
<text x="115" y="135.6">R21</text>
<text x="143.7" y="136.2">C20</text>
<text x="116.1" y="138.4">1K</text>
<text x="143.7" y="139">4700pF</text>
<text x="166.1" y="141.6">4.7uF</text>
<text x="166.8" y="138.9">C21</text>
<text x="198.2" y="143">U3</text>
<text x="143.6" y="147.7">R23</text>
<text x="166.9" y="144.4">16V</text>
<text x="196.4" y="146.7">TL431BCDBZ</text>
<text x="222.7" y="146.2">R22</text>
<text x="222.7" y="149.7">24.9K</text>
<text x="143.8" y="150.4">3.32K</text>
</g>
<g font-size="1.8">
<text x="221.1" y="176.5">Title</text>
<text x="221.1" y="182.1">Size</text>
<text x="230.4" y="182.1">Number</text>
<text x="267.3" y="182.1">Rev</text>
<text x="221.1" y="189.5">Date</text>
<text x="254.4" y="189.5">Drawn by</text>
<text x="172.3" y="192.3">Engineer</text>
<text x="221.1" y="192.3">Filename</text>
<text x="254.4" y="192.3">Sheet</text>
<text x="266.4" y="192.3">of</text>
</g>
<g font-size="1.6">
<text x="63.5" y="37.6">1</text>
<text x="63.5" y="41.3">2</text>
<text x="144.7" y="40.4">1</text>
<text x="163.1" y="40.4">10</text>
<text x="144.7" y="44.1">2</text>
<text x="144.7" y="47.8">5</text>
<text x="164" y="44.1">9</text>
<text x="164" y="47.8">6</text>
<text x="144.7" y="51.5">4</text>
<text x="164" y="51.5">7</text>
<text x="236.1" y="52.4">1</text>
<text x="148.3" y="54.8">Lpri = 3.5uH, N=3:2</text>
<text x="203.8" y="59.8">C2</text>
<text x="214.9" y="59.8">C3</text>
<text x="236.1" y="56.1">2</text>
<text x="80.3" y="82">1</text>
<text x="83.2" y="82.6">RC</text>
<text x="97.1" y="82.6">VDD</text>
<text x="103.3" y="80.3">10</text>
<text x="80.3" y="84.2">2</text>
<text x="80.6" y="89.4">3</text>
<text x="83.1" y="90">DIS/EN</text>
<text x="83.2" y="86.3">SS</text>
<text x="96" y="90">GDRV</text>
<text x="97.3" y="86.3">VBP</text>
<text x="102.4" y="89.4">8</text>
<text x="102.4" y="85.7">9</text>
<text x="80.6" y="93.1">4</text>
<text x="83.1" y="93.7">COMP</text>
<text x="97.1" y="93.7">ISNS</text>
<text x="102.4" y="93.1">7</text>
<text x="80.6" y="96.8">5</text>
<text x="83.1" y="97.4">FB</text>
<text x="86.5" y="100.5">11</text>
<text x="92.3" y="99" transform="rotate(-90 92.3 99)">PWPD</text>
<text x="97.3" y="97.4">GND</text>
<text x="102.4" y="96.8">6</text>
<text x="149" y="122.7">4</text>
<text x="161.6" y="122.7">1</text>
<text x="183.9" y="122.7">D4</text>
<text x="149" y="130.1">3</text>
<text x="161.6" y="130.1">2</text>
</g>
<g font-size="1.4">
<text x="230.1" y="189.4">5/10/2011</text>
<text x="267.1" y="189.4">B.Geck</text>
<text x="193.8" y="192.2">B.Geck</text>
<text x="230.8" y="192.2">PMP5694RevB_pads.sch</text>
<text x="262.3" y="192">1</text>
<text x="271.6" y="192">1</text>
</g>
</svg>
